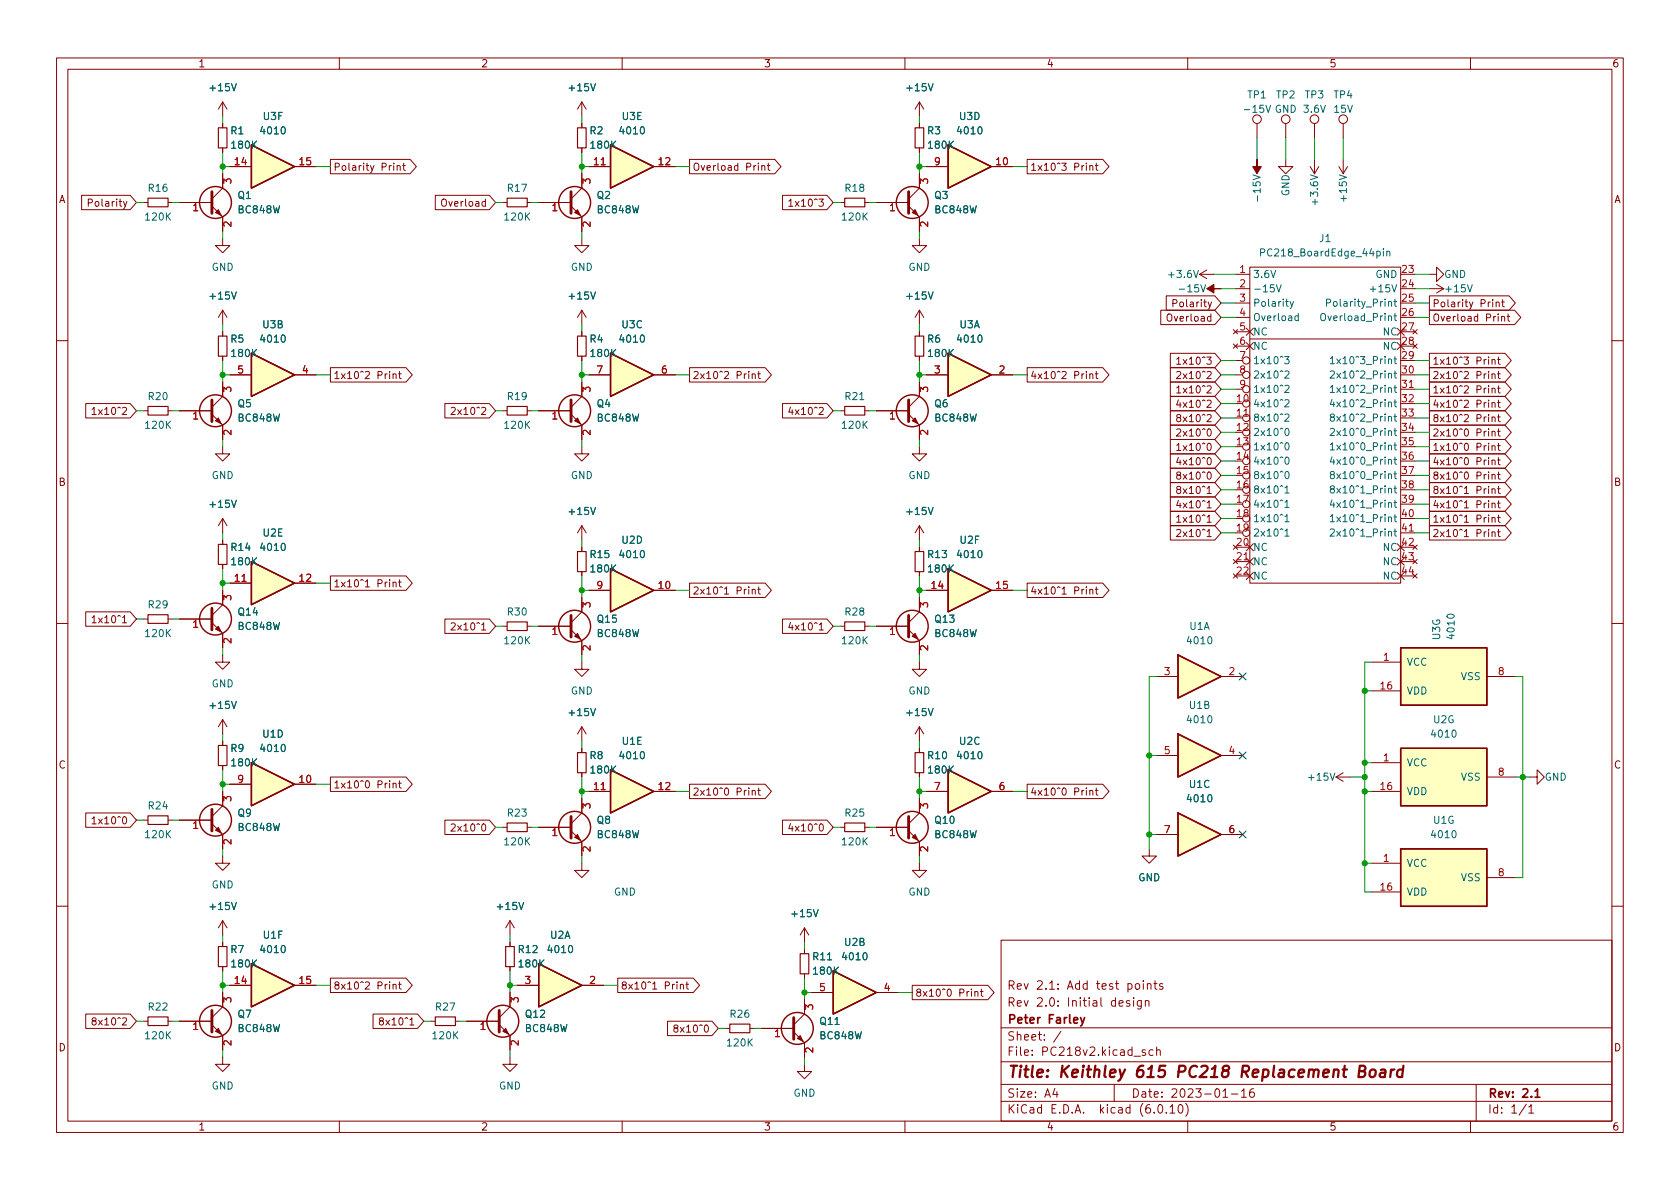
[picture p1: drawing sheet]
<svg xmlns="http://www.w3.org/2000/svg" width="297mm" height="210mm" viewBox="0 0 297 210" stroke-linecap="round" stroke-linejoin="round" font-family="sans-serif">
<g fill="none" stroke="#840000" stroke-width=".18">
<path d="M10 10.2h277v190.1h-277zM12 12.2h273v186.1h-273zM39.4 18v2.6M39.4 18l-.8 1.3M39.4 18l.7 1.3M60 10.2v2M102.9 18v2.6M102.9 18l-.8 1.3M102.9 18l.7 1.3M110 10.2v2M160 10.2v2M162.6 18v2.6"/>
<path d="M162.6 18l-.8 1.3M162.6 18l.7 1.3M210 10.2v2M260 10.2v2M14.4 34.5h8.6l1.1 1.3-1.1 1.3h-8.6zM15.6 35.9l.6-.1 .1-.2v-.3l-.7-.1v1.3M25.4 35.8h.8M29.7 35.8h.8M31.7 35.8h5.8M37.5 36.4l1.9 1.9v2.6M39.4 21.8v.8M39.4 26.2v.7"/>
<path d="M39.4 30.7v2.6l-1.9 1.9M40.6 29.5h3.8M52.1 29.5h3.8M58.4 28.2h14.1l1.1 1.3-1.1 1.2h-14.1zM69.6 28.9v.1M69.6 29.3v.8M70.2 29.4l.2-.1h.3l.1 .8M70.2 29.3v.8M71.2 29.3h.5M71.4 28.9v1l.3 .2M77 34.5h9.5l1.1 1.3-1.1 1.3h-9.5zM88.9 35.8h.8"/>
<path d="M93.2 35.8h.8M95.2 35.8h5.8M101 36.4l1.9 1.9v2.6M102.9 21.8v.8M102.9 26.2v.7M102.9 30.7v2.6l-1.9 1.9M104.1 29.5h3.8M115.6 29.5h3.8M121.9 28.2h15.1l1.1 1.3-1.1 1.2h-15.1zM134.7 29.4l.2-.1h.3v.8M134.7 29.3v.8M135.7 29.3h.4"/>
<path d="M135.8 28.9v1l.3 .2M138.3 34.5h7.9l1.1 1.3-1.1 1.3h-7.9zM139.5 35.6l.3-.4v1.3M139.5 36.5h.7M148.6 35.8h.8M152.9 35.8h.8M154.9 35.8h5.8M160.7 36.4l1.9 1.9v2.6M162.6 21.8v.8M162.6 26.2v.7M162.6 30.7v2.6l-1.9 1.9M163.8 29.5h3.8"/>
<path d="M175.3 29.5h3.8M181.6 28.2h13.4l1.1 1.3-1.1 1.2h-13.4zM192.7 29.4l.2-.1h.3v.8M192.7 29.3v.8M193.7 29.3h.4M193.8 28.9v1l.3 .2M222.2 21.8v2.6M227.3 28.2v1.3h1.3l-1.3 1.2-1.2-1.2h1.2M227.3 21.8v2.6M231.6 29.5l.8 1.2M232.4 21.8v2.6M232.4 28.2v2.5"/>
<path d="M233.2 29.5l-.8 1.2M236.7 29.5l.8 1.2M237.5 21.8v2.6M237.5 28.2v2.5M238.3 29.5l-.8 1.2M39.4 42.2v1.2h1.2l-1.2 1.3-1.3-1.3h1.3M39.4 54.9v2.5M39.4 58.7v.7M39.4 54.9l-.8 1.2M39.4 54.9l.7 1.2M102.9 42.2v1.2h1.2l-1.2 1.3-1.3-1.3h1.3M102.9 54.9v2.5"/>
<path d="M102.9 58.7v.7M102.9 54.9l-.8 1.2M102.9 54.9l.7 1.2M162.6 42.2v1.2h1.2l-1.2 1.3-1.3-1.3h1.3M162.6 54.9v2.5M162.6 58.7v.7M162.6 54.9l-.8 1.2M162.6 54.9l.7 1.2M205.2 54.9h9.6l1.1 1.2-1.1 1.3h-9.6zM206.2 52.3h8.6l1.1 1.3-1.1 1.3h-8.6zM207.4 53.6h.6l.1-.2-.1-.3-.6-.1v1.3M212.1 48.5l1.3 .8"/>
<path d="M212.1 48.5h2.5M213.4 47.7l-1.3 .8M218.1 58.3l.7 .7M218.4 48.5h2.6M218.4 51h2.6M218.4 53.6h2.6M218.4 56.1h2.6M218.4 58.7h2.6M218.8 58.3l-.7 .7M220.3 58l1.3 1.3M221 47.2h26.6v55.9h-26.6zM221 59.9h26.6"/>
<path d="M221.6 58l-1.3 1.3M247 58l1.3 1.3M248.3 58l-1.3 1.3M249.8 58.3l.8 .7M250.6 58.3l-.8 .7M252.7 48.5h1.3v-1.3l1.3 1.3-1.3 1.3v-1.3M252.7 52.3h14.1l1.1 1.3-1.1 1.3h-14.1zM252.7 54.9h15.1l1.1 1.2-1.1 1.3h-15.1zM252.7 51h2.6M254 50.3l1.3 .7M255.3 51l-1.3 .8M263.9 53v.1"/>
<path d="M263.9 53.4v.9M264.5 53.5l.2-.1 .3 .1 .1 .8M264.5 53.4v.9M265.5 56.1l.2-.2 .3 .1v.8M265.5 53.4h.5M265.5 55.9v.9M265.7 53v1.1l.3 .2M266.5 55.9h.4M266.6 55.5v1.1l.3 .2M10 60.2h2M15.2 71.4h7.8l1.1 1.2-1.1 1.3h-7.8zM16.3 72.4l.3-.4v1.3"/>
<path d="M16.3 73.3h.7M25.4 72.6h.8M29.7 72.6h.8M31.7 72.6h5.8M37.5 73.3l1.9 1.9v2.5M39.4 79v1.3h1.2l-1.2 1.2-1.3-1.2h1.3M39.4 63v.7M39.4 67.6v2.5l-1.9 1.9M40.6 66.3h3.8M52.1 66.3h3.8M58.4 65h13.4l1.1 1.3-1.1 1.3h-13.4zM69.5 66.2l.2-.1 .3 .1v.8"/>
<path d="M69.5 66.1v.9M70.5 66.1h.4M70.6 65.7v1.1l.3 .2M78.7 71.4h7.8l1.1 1.2-1.1 1.3h-7.8zM88.9 72.6h.8M93.2 72.6h.8M95.2 72.6h5.8M101 73.3l1.9 1.9v2.5M102.9 79v1.3h1.2l-1.2 1.2-1.3-1.2h1.3M102.9 67.6v2.5l-1.9 1.9M102.9 63v.7M104.1 66.3h3.8"/>
<path d="M115.6 66.3h3.8M121.9 65h13.4l1.1 1.3-1.1 1.3h-13.4zM133 66.2l.2-.1 .3 .1v.8M133 66.1v.9M134 66.1h.4M134.1 65.7v1.1l.3 .2M138.3 71.4h7.9l1.1 1.2-1.1 1.3h-7.9zM148.6 72.6h.8M152.9 72.6h.8M154.9 72.6h5.8M160.7 73.3l1.9 1.9v2.5M162.6 79v1.3h1.2l-1.2 1.2-1.3-1.2h1.3"/>
<path d="M162.6 63v.7M162.6 67.6v2.5l-1.9 1.9M163.8 66.3h3.8M175.3 66.3h3.8M181.6 65h13.4l1.1 1.3-1.1 1.3h-13.4zM192.7 66.2l.2-.1 .3 .1v.8M192.7 66.1v.9M193.7 66.1h.4M193.8 65.7v1.1l.3 .2M206.9 67.6h7.9l1.1 1.2-1.1 1.3h-7.9zM206.9 62.5h7.9l1.1 1.2-1.1 1.3h-7.9zM206.9 70.1h7.9l1.1 1.3-1.1 1.2h-7.9z"/>
<path d="M206.9 65h7.9l1.1 1.3-1.1 1.3h-7.9zM206.9 75.2h7.9l1.1 1.2-1.1 1.3h-7.9zM206.9 72.6h7.9l1.1 1.3-1.1 1.3h-7.9zM206.9 77.7h7.9l1.1 1.3-1.1 1.3h-7.9zM208 68.6l.4-.4v1.3M208 63.5l.4-.4v1.3M208 78.7l.4-.3v1.3M208 69.5h.8M208 64.4h.8M208 79.7h.8M218.1 60.8l.7 .8M218.4 66.3h1.3"/>
<path d="M218.4 68.8h1.3M218.4 61.2h2.6M218.4 63.7h1.3M218.8 60.8l-.7 .8M220.3 60.6l1.3 1.2M221.6 60.6l-1.3 1.2M247 60.6l1.3 1.2M247.6 68.8h2.6M248.3 60.6l-1.3 1.2M249.8 60.8l.8 .8M250.6 60.8l-.8 .8M252.7 62.5h13.4l1.1 1.2-1.1 1.3h-13.4z"/>
<path d="M252.7 65h13.4l1.1 1.3-1.1 1.3h-13.4zM252.7 67.6h13.4l1.1 1.2-1.1 1.3h-13.4zM252.7 72.6h13.4l1.1 1.3-1.1 1.3h-13.4zM252.7 75.2h13.4l1.1 1.2-1.1 1.3h-13.4zM252.7 77.7h13.4l1.1 1.3-1.1 1.3h-13.4zM252.7 70.1h13.4l1.1 1.3-1.1 1.2h-13.4zM263.8 63.7l.2-.1h.3l.1 .8M263.8 66.2l.2-.1 .3 .1 .1 .8M263.8 68.8l.2-.2 .3 .1 .1 .8M263.8 73.8l.2-.1 .3 .1 .1 .8M263.8 76.4l.2-.1h.3l.1 .8M263.8 78.9l.2-.1 .3 .1 .1 .8"/>
<path d="M263.8 71.3l.2-.1h.3l.1 .8M263.8 63.6v.8M263.8 66.1v.9M263.8 68.6v.9M263.8 71.2v.8M263.8 73.7v.9M263.8 76.3v.8M263.8 78.8v.9M264.8 66.1h.5M264.8 63.6h.5M264.8 68.6h.5M264.8 73.7h.5"/>
<path d="M264.8 76.3h.5M264.8 78.8h.5M264.8 71.2h.5M265 63.1v1.1l.3 .2M265 65.7v1.1l.3 .2M265 68.2v1.1l.3 .2M265 73.3v1.1l.3 .2M265 75.8v1.1l.3 .2M265 78.4v1.1l.3 .2M265 70.8v1.1l.3 .1M285 60.2h2M39.4 91.7v2.5"/>
<path d="M39.4 95.5v.8M39.4 99.8v.8M39.4 91.7l-.8 1.3M39.4 91.7l.7 1.3M102.9 93v2.5M102.9 96.8v.7M102.9 93l-.8 1.2M102.9 93l.7 1.2M162.6 93v2.5M162.6 96.8v.7M162.6 93l-.8 1.2M162.6 93l.7 1.2"/>
<path d="M206.9 85.3h7.9l1.1 1.3-1.1 1.3h-7.9zM206.9 93h7.9l1.1 1.2-1.1 1.3h-7.9zM206.9 87.9h7.9l1.1 1.2-1.1 1.3h-7.9zM206.9 82.8h7.9l1.1 1.3-1.1 1.2h-7.9zM206.9 90.4h7.9l1.1 1.3-1.1 1.3h-7.9zM206.9 80.3h7.9l1.1 1.2-1.1 1.3h-7.9zM208 91.4l.4-.3v1.3M208 92.4h.8M218.1 96.4l.7 .7M218.1 98.9l.7 .8M218.4 99.3h2.6M218.8 98.9l-.7 .8"/>
<path d="M218.8 96.4l-.7 .7M220.3 96.1l1.3 1.3M220.3 98.7l1.3 1.2M221.6 96.1l-1.3 1.3M221.6 98.7l-1.3 1.2M247 96.1l1.3 1.3M247 98.7l1.3 1.2M247.6 94.2h2.6M248.3 96.1l-1.3 1.3M248.3 98.7l-1.3 1.2M249.8 98.9l.8 .8M249.8 96.4l.8 .7"/>
<path d="M250.6 96.4l-.8 .7M250.6 98.9l-.8 .8M252.7 80.3h13.4l1.1 1.2-1.1 1.3h-13.4zM252.7 87.9h13.4l1.1 1.2-1.1 1.3h-13.4zM252.7 85.3h13.4l1.1 1.3-1.1 1.3h-13.4zM252.7 82.8h13.4l1.1 1.3-1.1 1.2h-13.4zM252.7 93h13.4l1.1 1.2-1.1 1.3h-13.4zM252.7 90.4h13.4l1.1 1.3-1.1 1.3h-13.4zM263.8 81.5l.2-.2 .3 .1 .1 .8M263.8 89.1l.2-.1h.3l.1 .8M263.8 86.5l.2-.1 .3 .1 .1 .8M263.8 84l.2-.1h.3l.1 .8"/>
<path d="M263.8 94.2l.2-.2 .3 .1 .1 .8M263.8 91.6l.2-.1 .3 .1 .1 .8M263.8 81.3v.9M263.8 83.9v.8M263.8 86.4v.9M263.8 89v.8M263.8 91.5v.9M263.8 94v.9M264.8 81.3h.5M264.8 89h.5M264.8 86.4h.5M264.8 83.9h.5"/>
<path d="M264.8 94h.5M264.8 91.5h.5M265 80.9v1.1l.3 .2M265 88.5v1.1l.3 .2M265 86v1.1l.3 .2M265 83.5v1.1l.3 .1M265 93.6v1.1l.3 .2M265 91.1v1.1l.3 .2M10 110.2h2M15.2 108.2h7.8l1.1 1.3-1.1 1.2h-7.8zM16.3 109.2l.3-.3v1.2M16.3 110.1h.7"/>
<path d="M25.4 109.5h.8M29.7 109.5h.8M31.7 109.5h5.8M37.5 110.1l1.9 1.9v2.5M39.4 115.8v1.3h1.2l-1.2 1.3-1.3-1.3h1.3M39.4 104.4v2.5l-1.9 1.9M40.6 103.1h3.8M52.1 103.1h3.8M58.4 101.8h13.4l1.1 1.3-1.1 1.3h-13.4zM69.5 103.1l.2-.2 .3 .1v.8M69.5 102.9v.9M70.5 102.9h.4"/>
<path d="M70.6 102.5v1.1l.3 .2M78.7 109.5h7.8l1.1 1.2-1.1 1.3h-7.8zM88.9 110.7h.8M93.2 110.7h.8M95.2 110.7h5.8M101 111.4l1.9 1.9v2.5M102.9 117.1v1.3h1.2l-1.2 1.2-1.3-1.2h1.3M102.9 101.1v.7M102.9 105.7v2.5l-1.9 1.9M104.1 104.4h3.8M115.6 104.4h3.8M121.9 103.1h13.4l1.1 1.3-1.1 1.3h-13.4z"/>
<path d="M133 104.3l.2-.1 .3 .1v.8M133 104.2v.9M134 104.2h.4M134.1 103.8v1.1l.3 .2M138.3 109.5h7.9l1.1 1.2-1.1 1.3h-7.9zM148.6 110.7h.8M152.9 110.7h.8M154.9 110.7h5.8M160.7 111.4l1.9 1.9v2.5M162.6 117.1v1.3h1.2l-1.2 1.2-1.3-1.2h1.3M162.6 101.1v.7M162.6 105.7v2.5l-1.9 1.9"/>
<path d="M163.8 104.4h3.8M175.3 104.4h3.8M181.6 103.1h13.4l1.1 1.3-1.1 1.3h-13.4zM192.7 104.3l.2-.1 .3 .1v.8M192.7 104.2v.9M193.7 104.2h.4M193.8 103.8v1.1l.3 .2M204.5 119.6h3.8M215.9 119.6h3.8M218.1 101.5l.7 .7M218.8 101.5l-.7 .7M220.3 101.2l1.3 1.3"/>
<path d="M221.6 101.2l-1.3 1.3M242.6 117.1h5M247 101.2l1.3 1.3M248.3 101.2l-1.3 1.3M249.8 101.5l.8 .7M250.6 101.5l-.8 .7M262.9 119.6h5.1M285 110.2h2M39.4 127.2v2.6M39.4 131.1v.7M39.4 135.4v.7M39.4 139.9v2.6l-1.9 1.9"/>
<path d="M39.4 127.2l-.8 1.3M39.4 127.2l.7 1.3M40.6 138.7h3.8M52.1 138.7h3.8M58.4 137.4h13.4l1.1 1.3-1.1 1.2h-13.4zM69.5 138.6l.2-.1 .3 .1v.7M69.5 138.5v.8M70.5 138.5h.4M70.6 138.1v1.1l.3 .1M102.9 128.5v2.6M102.9 132.3v.8M102.9 136.6v.8"/>
<path d="M102.9 128.5l-.8 1.3M102.9 128.5l.7 1.3M104.1 139.9h3.8M115.6 139.9h3.8M121.9 138.7h13.4l1.1 1.2-1.1 1.3h-13.4zM133 139.9l.2-.1h.3v.8M133 139.8v.8M134 139.8h.4M134.1 139.3v1.1l.3 .2M162.6 128.5v2.6M162.6 132.3v.8M162.6 136.6v.8"/>
<path d="M162.6 128.5l-.8 1.3M162.6 128.5l.7 1.3M163.8 139.9h3.8M175.3 139.9h3.8M181.6 138.7h13.4l1.1 1.2-1.1 1.3h-13.4zM192.7 139.9l.2-.1h.3v.8M192.7 139.8v.8M193.7 139.8h.4M193.8 139.3v1.1l.3 .2M204.5 133.6h3.8M215.9 133.6h3.8M236.2 137.4l1.3 .8"/>
<path d="M236.2 137.4h2.6M237.5 136.6l-1.3 .8M242.6 139.9h5M242.6 122.2h5M242.6 134.9h5M262.9 137.4h5.1M270.5 137.4h1.3v-1.3l1.2 1.3-1.2 1.3v-1.3M15.2 143.8h7.8l1.1 1.2-1.1 1.3h-7.8zM16.3 144.8l.3-.4v1.3M16.3 145.7h.7M25.4 145h.8M29.7 145h.8"/>
<path d="M31.7 145h5.8M37.5 145.7l1.9 1.9v2.5M39.4 151.4v1.2h1.2l-1.2 1.3-1.3-1.3h1.3M78.7 145h7.8l1.1 1.3-1.1 1.3h-7.8zM88.9 146.3h.8M93.2 146.3h.8M95.2 146.3h5.8M101 146.9l1.9 1.9v2.6M102.9 152.6v1.3h1.2l-1.2 1.3-1.3-1.3h1.3M102.9 141.2v2.6l-1.9 1.9M138.3 145h7.9l1.1 1.3-1.1 1.3h-7.9zM148.6 146.3h.8"/>
<path d="M152.9 146.3h.8M154.9 146.3h5.8M160.7 146.9l1.9 1.9v2.6M162.6 152.6v1.3h1.2l-1.2 1.3-1.3-1.3h1.3M162.6 141.2v2.6l-1.9 1.9M203.2 150.1v1.3h1.3l-1.3 1.2-1.3-1.2h1.3M204.5 147.6h3.8M215.9 147.6h3.8M242.6 152.6h5M242.6 157.7h5M262.9 155.2h5.1M10 160.2h2"/>
<path d="M15.2 179.3h7.8l1.1 1.3-1.1 1.3h-7.8zM39.4 162.8v2.5M39.4 166.6v.8M39.4 170.9v.8M39.4 175.5v2.5l-1.9 2M39.4 162.8l-.8 1.3M39.4 162.8l.7 1.3M40.6 174.2h3.8M52.1 174.2h3.8M58.4 173h13.4l1.1 1.2-1.1 1.3h-13.4zM66 179.3h7.8l1.1 1.3-1.1 1.3h-7.8zM69.5 174.2l.2-.1h.3v.8"/>
<path d="M69.5 174.1v.8M70.5 174.1h.4M70.6 173.6v1.1l.3 .2M90.2 175.5v2.5l-1.9 2M90.2 162.8v2.5M90.2 166.6v.8M90.2 170.9v.8M90.2 162.8l-.8 1.3M90.2 162.8l.7 1.3M91.4 174.2h3.8M102.9 174.2h3.8M109.2 173h13.4l1.1 1.2-1.1 1.3h-13.4z"/>
<path d="M120.3 174.2l.2-.1h.3v.8M120.3 174.1v.8M121.3 174.1h.4M121.4 173.6v1.1l.3 .2M142.2 164.1v2.5M142.2 167.9v.8M142.2 172.2v.8M142.2 176.8v2.5l-1.9 1.9M142.2 164.1l-.7 1.2M142.2 164.1l.8 1.2M143.5 175.5h3.8M154.9 175.5h3.8"/>
<path d="M161.3 174.2h13.4l1.1 1.3-1.1 1.3h-13.4zM172.4 175.4l.1-.1 .3 .1 .1 .8M172.4 175.3v.9M173.3 175.3h.5M173.5 174.9v1.1l.3 .2M177 166.3h108v32h-108zM197.9 177.4l.7-.1-.1-.3-.4-.1-.2 .2v.8h.6M199.7 177l-.3-.1-.3 .2 .1 .3 .5 .1v.4h-.6M200.4 176.4v.2M200.4 176.9v1M200.9 174l.3-.1 .3 .3v.4l-.3 .3h-.3l-.2-.3v-.4zM201.8 176.9v1.2l-.3 .3h-.4"/>
<path d="M201.8 177l-.4-.1-.3 .3v.4l.1 .3h.6M202.1 173.4v.2M202.1 173.9v1M202.5 177.1l.2-.2 .4 .1v.9M202.5 176.9v1M202.9 174.1l.2-.2 .3 .1 .1 .9M202.9 173.9v1M204 173.9h.6M204.2 173.4v1.3l.4 .2M205.6 174l-.4-.1-.2 .2 .1 .3 .5 .1v.4h-.6M285 160.2h2M25.4 180.6h.8"/>
<path d="M29.7 180.6h.8M31.7 180.6h5.8M37.5 181.2l1.9 1.9v2.6M39.4 186.9v1.3h1.2l-1.2 1.3-1.3-1.3h1.3M60 198.3v2M76.2 180.6h.8M80.5 180.6h.8M82.5 180.6h5.8M88.3 181.2l1.9 1.9v2.6M90.2 186.9v1.3h1.2l-1.2 1.3-1.3-1.3h1.3M110 198.3v2M118 180.6h7.9l1.1 1.3-1.1 1.2h-7.9z"/>
<path d="M128.3 181.9h.7M132.6 181.9h.7M134.6 181.9h5.7M140.3 182.5l1.9 1.9v2.5M142.2 188.2v1.3h1.3l-1.3 1.2-1.2-1.2h1.2M160 198.3v2M177 194.8h108M177 191.8h108M177 187.8h108M177 181.8h108M186.5 192.5l-.4 1h1M186.9 193v1"/>
<path d="M187.6 182.4l-1.3 1.9M197 191.8v3M200.5 186.8h1.1M202.5 185.7l-.4-.1-.2 .2 .1 .3 .5 .1v.4h-.6M203.9 185.7l-.5-.1-.3 .3v.4l.2 .3h.6M204.5 185.8l.2-.2 .4 .1v.9M204.5 185.1v1.5M204.9 195.4l.2-.1a.81 .81 0 0 1 .6 .7 .81 .81 0 0 1-.3 .8h-.2a.81 .81 0 0 1-.6-.6 .81 .81 0 0 1 .3-.8zM206.2 196.7v.1M206.9 195.8l.4-.5v1.5M206.9 196.8h.8M208.5 195.4l.1-.1a.81 .81 0 0 1 .6 .7 .81 .81 0 0 1-.3 .8h-.1a.81 .81 0 0 1-.6-.6 .81 .81 0 0 1 .3-.8z"/>
<path d="M209.6 195.1a1.72 1.72 0 0 1 0 2.3M210 198.3v2M216.2 194h.9M217.7 193.5h1.2M219.5 193l.4-.5v1.5M219.5 194h.9M221.6 192.5a.59 .59 0 0 0-.7 .7v.5l.2 .3h.4l.2-.1 .1-.5-.2-.2-.4-.1-.3 .3M260 198.3v2M261 191.8v6.5M269.9 195.3l-1.3 1.9M270.3 195.8l.4-.5v1.5M270.3 196.8h.9"/>
<circle cx="222.2" cy="21.1" r=".76"/>
<circle cx="227.3" cy="21.1" r=".76"/>
<circle cx="232.4" cy="21.1" r=".76"/>
<circle cx="237.5" cy="21.1" r=".76"/>
<circle cx="220.3" cy="76.4" r=".63"/>
<circle cx="220.3" cy="63.7" r=".63"/>
<circle cx="220.3" cy="66.3" r=".63"/>
<circle cx="220.3" cy="68.8" r=".63"/>
<circle cx="220.3" cy="79" r=".63"/>
<circle cx="220.3" cy="71.4" r=".63"/>
<circle cx="220.3" cy="73.9" r=".63"/>
<circle cx="220.3" cy="89.1" r=".63"/>
<circle cx="220.3" cy="86.6" r=".63"/>
<circle cx="220.3" cy="84.1" r=".63"/>
<circle cx="220.3" cy="91.7" r=".63"/>
<circle cx="220.3" cy="81.5" r=".63"/>
<circle cx="220.3" cy="94.2" r=".63"/>
</g>
<path d="M191.1 179.9l.3 1M191.8 179.9l-.5 1.4-.2 .1M271.4 193l.4-.5v1.5M271.4 194h.9" fill="none" stroke="#840000" stroke-width=".3"/>
<path d="M240.3 189.4l.9-.1a.46 .46 0 0 0 .2-.4 .46 .46 0 0 0-.3-.4h-.7l-.2 2h.7a.53 .53 0 0 0 .5-.5 .53 .53 0 0 0-.4-.6M242.3 189.3a.52 .52 0 0 1 .5-.2 .52 .52 0 0 1 .5 .4l-.1 .6a.55 .55 0 0 1-.5 .4 .55 .55 0 0 1-.6-.4zM244.1 189.2l.2-.1 .6 .1-.1 1.3M245 189.6l-.7 .1a.4 .4 0 0 0-.4 .3 .4 .4 0 0 0 .3 .5l.7-.1M246 189.1l-.2 1.4M246.5 189.1l-.4 .1-.2 .3M248 189.2a.66 .66 0 0 0-.9 .3l-.1 .6 .1 .3 .2 .1 .6-.1M248.1 188.5l-.2 2" fill="none" stroke="#840000" stroke-width=".4"/>
<g fill="none" stroke="#840000" stroke-width=".51">
<path d="M37.5 33.9v3.8M101 33.9v3.8M160.7 33.9v3.8M37.5 70.7v3.8M101 70.7v3.8M160.7 70.7v3.8M37.5 107.6v3.8M101 108.8v3.8M160.7 108.8v3.8M37.5 143.1v3.8M101 144.4v3.8M160.7 144.4v3.8"/>
<path d="M37.5 178.7v3.8M88.3 178.7v3.8M140.3 180v3.8"/>
</g>
<g fill="#840000" stroke="#840000" stroke-width=".18">
<path d="M101.6 74.4l.5-.5 .5 1z"/>
<path d="M101.6 37.6l.5-.5 .5 1z"/>
<path d="M161.8 147.6l.5 1-1-.5z"/>
<path d="M38.1 111.2l.5-.5 .5 1.1z"/>
<path d="M88.9 182.4l.5-.5 .5 1z"/>
<path d="M101.6 148.1l.5-.5 .5 1z"/>
<path d="M38.1 182.4l.5-.5 .5 1z"/>
<path d="M101.6 112.5l.5-.5 .5 1z"/>
<path d="M161.8 73.9l.5 1-1-.5z"/>
<path d="M213.4 51l1.2-.7v.7h1.3h-1.3v.8z"/>
<path d="M161.3 112.5l.5-.5 .5 1z"/>
<path d="M38.1 146.8l.5-.5 .5 1z"/>
<path d="M161.8 37.1l.5 1-1-.5z"/>
<path d="M222.2 28.2v1.3h.8l-.8 1.2-.7-1.2h.7z"/>
<path d="M141 183.6l.5-.5 .5 1z"/>
<path d="M38.1 74.4l.5-.5 .5 1z"/>
<path d="M38.1 37.6l.5-.5 .5 1z"/>
</g>
<g fill="none" stroke="#840000" stroke-width=".25">
<path d="M44.4 25.6l7.7 3.9-7.7 3.8zM107.9 25.6l7.7 3.9-7.7 3.8zM167.6 25.6l7.7 3.9-7.7 3.8zM44.4 62.5l7.7 3.8-7.7 3.8zM107.9 62.5l7.7 3.8-7.7 3.8zM167.6 62.5l7.7 3.8-7.7 3.8zM44.4 99.3l7.7 3.8-7.7 3.8zM107.9 100.6l7.7 3.8-7.7 3.8zM167.6 100.6l7.7 3.8-7.7 3.8zM208.3 115.8l7.6 3.8-7.6 3.8zM247.6 114.5h15.3v10.2h-15.3zM44.4 134.9l7.7 3.8-7.7 3.8z"/>
<path d="M107.9 136.1l7.7 3.8-7.7 3.9zM167.6 136.1l7.7 3.8-7.7 3.9zM208.3 129.8l7.6 3.8-7.6 3.8zM247.6 132.3h15.3v10.2h-15.3zM208.3 143.8l7.6 3.8-7.6 3.8zM247.6 150.1h15.3v10.2h-15.3zM44.4 170.4l7.7 3.8-7.7 3.8zM95.2 170.4l7.7 3.8-7.7 3.8zM147.3 171.7l7.6 3.8-7.6 3.8z"/>
<circle cx="38.1" cy="35.8" r="2.82"/>
<circle cx="101.6" cy="35.8" r="2.82"/>
<circle cx="161.3" cy="35.8" r="2.82"/>
<circle cx="38.1" cy="72.6" r="2.82"/>
<circle cx="101.6" cy="72.6" r="2.82"/>
<circle cx="161.3" cy="72.6" r="2.82"/>
<circle cx="38.1" cy="109.5" r="2.82"/>
<circle cx="101.6" cy="110.7" r="2.82"/>
<circle cx="161.3" cy="110.7" r="2.82"/>
<circle cx="38.1" cy="145" r="2.82"/>
<circle cx="101.6" cy="146.3" r="2.82"/>
<circle cx="161.3" cy="146.3" r="2.82"/>
<circle cx="38.1" cy="180.6" r="2.82"/>
<circle cx="88.9" cy="180.6" r="2.82"/>
<circle cx="141" cy="181.9" r="2.82"/>
</g>
<g fill="none" stroke="#840000" stroke-width=".2">
<path d="M26.2 35h3.5v1.6h-3.5zM38.6 22.6h1.5v3.6h-1.5zM89.7 35h3.5v1.6h-3.5zM102.1 22.6h1.5v3.6h-1.5zM149.4 35h3.5v1.6h-3.5zM161.8 22.6h1.5v3.6h-1.5zM38.6 59.4h1.5v3.6h-1.5zM102.1 59.4h1.5v3.6h-1.5zM161.8 59.4h1.5v3.6h-1.5zM26.2 71.9h3.5v1.5h-3.5zM89.7 71.9h3.5v1.5h-3.5zM149.4 71.9h3.5v1.5h-3.5z"/>
<path d="M38.6 96.3h1.5v3.5h-1.5zM102.1 97.5h1.5v3.6h-1.5zM161.8 97.5h1.5v3.6h-1.5zM26.2 108.7h3.5v1.5h-3.5zM89.7 110h3.5v1.5h-3.5zM149.4 110h3.5v1.5h-3.5zM38.6 131.8h1.5v3.6h-1.5zM102.1 133.1h1.5v3.5h-1.5zM161.8 133.1h1.5v3.5h-1.5zM26.2 144.3h3.5v1.5h-3.5zM89.7 145.5h3.5v1.6h-3.5zM149.4 145.5h3.5v1.6h-3.5z"/>
<path d="M26.2 179.8h3.5v1.6h-3.5zM38.6 167.4h1.5v3.5h-1.5zM77 179.8h3.5v1.6h-3.5zM89.4 167.4h1.5v3.5h-1.5zM141.5 168.7h1.5v3.5h-1.5zM129 181.1h3.6v1.5h-3.6z"/>
</g>
<g fill="#ffffc2" stroke="#ffffc2" stroke-width=".18">
<path d="M167.6 136.1l7.7 3.8-7.7 3.9z"/>
<path d="M208.3 143.8l7.6 3.8-7.6 3.8z"/>
<path d="M107.9 62.5l7.7 3.8-7.7 3.8z"/>
<path d="M208.3 115.8l7.6 3.8-7.6 3.8z"/>
<path d="M44.4 170.4l7.7 3.8-7.7 3.8z"/>
<path d="M95.2 170.4l7.7 3.8-7.7 3.8z"/>
<path d="M107.9 25.6l7.7 3.9-7.7 3.8z"/>
<path d="M208.3 129.8l7.6 3.8-7.6 3.8z"/>
<path d="M167.6 62.5l7.7 3.8-7.7 3.8z"/>
<path d="M107.9 136.1l7.7 3.8-7.7 3.9z"/>
<path d="M247.6 150.1h15.3v10.2h-15.3z"/>
<path d="M247.6 114.5h15.3v10.2h-15.3z"/>
<path d="M247.6 132.3h15.3v10.2h-15.3z"/>
<path d="M167.6 100.6l7.7 3.8-7.7 3.8z"/>
<path d="M44.4 134.9l7.7 3.8-7.7 3.8z"/>
<path d="M167.6 25.6l7.7 3.9-7.7 3.8z"/>
<path d="M107.9 100.6l7.7 3.8-7.7 3.8z"/>
<path d="M147.3 171.7l7.6 3.8-7.6 3.8z"/>
<path d="M44.4 25.6l7.7 3.9-7.7 3.8z"/>
<path d="M44.4 62.5l7.7 3.8-7.7 3.8z"/>
<path d="M44.4 99.3l7.7 3.8-7.7 3.8z"/>
</g>
<g fill="none" stroke="#006464" stroke-width=".18">
<path d="M222.9 44.7l.6-.1 .1-.2v-.3l-.7-.1v1.3M225.7 50.4l.4 1.2 .4-1.2M228.1 53.3l.3 .9M228.7 53.3l-.4 1.2-.2 .1M229.5 55.9h-.3l-.3 .2 .2 .5h.4M229.5 55.4v1.3M233.6 55.6l.2-.2a.43 .43 0 0 1 .6 .5v.4a.42 .42 0 0 1-.5 .4 .42 .42 0 0 1-.4-.4zM234.5 53.6l.7-.1 .1-.2-.1-.3-.7-.1v1.3M242.3 51.1h1M244.6 44v.1M245.2 44.5l.2-.1 .3 .1v.8M245.2 44.4v.9"/>
<path d="M246.5 53.3h.4M246.5 55.9h.4M246.6 52.9v1.1l.3 .2M246.6 55.4v1.1l.3 .2M227.1 63.1h.8l-.4 .4 .4 .2v.5l-.2 .1-.6-.1M227.2 70.8l.5-.1 .2 .3-.8 .9h.8M227.2 73.3l.5-.1 .2 .4-.8 .9h.8M227.2 65.7l.5-.1 .2 .4-.8 .9h.8M227.2 68.3l.5-.2 .2 .4-.8 .9h.8M227.3 75.9l.2-.1a.68 .68 0 0 1 .4 .6 .68 .68 0 0 1-.4 .6l-.2-.1-.1-.4zM227.3 78.4l.2-.1a.68 .68 0 0 1 .4 .6 .68 .68 0 0 1-.4 .7l-.2-.2-.1-.3zM235.2 63.4l.4-.3v1.2"/>
<path d="M235.2 65.7l.5-.1 .2 .4-.7 .9h.7M235.2 68.5l.4-.4v1.3M235.2 75.9l.5-.1 .2 .3-.7 .9h.7M235.2 78.7l.4-.4v1.3M235.2 64.3h.7M235.2 69.4h.7M235.2 79.6h.7M235.5 73.8l-.3-.3 .1-.2 .2-.1 .3 .1 .1 .2v.1l-.6 .2-.1 .2v.2l.3 .3 .3-.1 .1-.2v-.3l-.2-.1M235.5 70.6l-.3 .9h.8M227.2 86.3l.4-.4v1.3M227.2 88.8l.4-.3v1.2M227.2 91.4l.4-.4v1.3"/>
<path d="M227.2 93.9l.4-.4v1.3M227.2 87.2h.7M227.2 89.7h.7M227.2 92.3h.7M227.2 94.8h.7M227.3 81l.2-.2a.68 .68 0 0 1 .4 .7 .68 .68 0 0 1-.4 .6l-.2-.1-.1-.4zM227.3 83.5l.2-.1a.68 .68 0 0 1 .4 .6 .68 .68 0 0 1-.4 .6l-.2-.1-.1-.3zM235.2 91.4l.4-.4v1.3M235.2 93.7l.5-.2 .2 .4-.7 .9h.7M235.2 92.3h.7M235.5 83.9l-.3-.2 .1-.2 .2-.1h.3l.1 .2v.2l-.6 .2-.1 .2v.2l.3 .2h.3l.1-.2v-.4l-.2-.1M235.5 86.5l-.3-.3 .1-.2 .2-.1 .3 .1 .1 .2v.1l-.6 .2-.1 .2v.2l.3 .3 .3-.1 .1-.2v-.3l-.2-.1"/>
<path d="M235.5 80.8l-.3 .9h.8M235.5 88.4l-.3 .9h.8"/>
</g>
<g fill="none" stroke="#009600" stroke-width=".18">
<path d="M24.1 35.8h1.3M30.5 35.8h1.2M39.4 29.5h1.2M39.4 20.6v1.2M39.4 26.9v3.8M55.9 29.5h2.5M87.6 35.8h1.3M94 35.8h1.2M102.9 29.5h1.2M102.9 20.6v1.2M102.9 26.9v3.8M119.4 29.5h2.5"/>
<path d="M147.3 35.8h1.3M153.7 35.8h1.2M162.6 20.6v1.2M162.6 26.9v3.8M162.6 29.5h1.2M179.1 29.5h2.5M222.2 24.4v3.8M227.3 24.4v3.8M232.4 24.4v3.8M237.5 24.4v3.8M39.4 40.9v1.3M39.4 57.4v1.3"/>
<path d="M102.9 40.9v1.3M102.9 57.4v1.3M162.6 40.9v1.3M162.6 57.4v1.3M214.6 48.5h3.8M215.9 56.1h2.5M215.9 53.6h2.5M215.9 51h2.5M250.2 48.5h2.5M250.2 56.1h2.5M250.2 53.6h2.5M250.2 51h2.5"/>
<path d="M24.1 72.6h1.3M30.5 72.6h1.2M39.4 66.3h1.2M39.4 63.7v3.9M39.4 77.7v1.3M55.9 66.3h2.5M87.6 72.6h1.3M94 72.6h1.2M102.9 66.3h1.2M102.9 63.7v3.9M102.9 77.7v1.3M119.4 66.3h2.5"/>
<path d="M147.3 72.6h1.3M153.7 72.6h1.2M162.6 63.7v3.9M162.6 77.7v1.3M162.6 66.3h1.2M179.1 66.3h2.5M215.9 66.3h2.5M215.9 63.7h2.5M215.9 71.4h2.5M215.9 76.4h2.5M215.9 68.8h2.5M215.9 79h2.5"/>
<path d="M215.9 73.9h2.5M250.2 66.3h2.5M250.2 63.7h2.5M250.2 71.4h2.5M250.2 76.4h2.5M250.2 68.8h2.5M250.2 79h2.5M250.2 73.9h2.5M39.4 94.2v1.3M102.9 95.5v1.3M162.6 95.5v1.3M215.9 86.6h2.5"/>
<path d="M215.9 89.1h2.5M215.9 84.1h2.5M215.9 91.7h2.5M215.9 94.2h2.5M215.9 81.5h2.5M250.2 86.6h2.5M250.2 89.1h2.5M250.2 84.1h2.5M250.2 91.7h2.5M250.2 94.2h2.5M250.2 81.5h2.5M24.1 109.5h1.3"/>
<path d="M30.5 109.5h1.2M39.4 100.6v3.8M39.4 114.5v1.3M39.4 103.1h1.2M55.9 103.1h2.5M87.6 110.7h1.3M94 110.7h1.2M102.9 104.4h1.2M102.9 101.8v3.9M102.9 115.8v1.3M119.4 104.4h2.5M147.3 110.7h1.3"/>
<path d="M153.7 110.7h1.2M162.6 101.8v3.9M162.6 115.8v1.3M162.6 104.4h1.2M179.1 104.4h2.5M204.5 119.6h-1.3v30.5M242.6 117.1h-1.3v40.6h1.3M268 119.6h1.2v35.6h-1.2M39.4 129.8v1.3M39.4 136.1v3.8M39.4 138.7h1.2M55.9 138.7h2.5"/>
<path d="M102.9 139.9h1.2M102.9 131.1v1.2M102.9 137.4v3.8M119.4 139.9h2.5M162.6 131.1v1.2M162.6 137.4v3.8M162.6 139.9h1.2M179.1 139.9h2.5M203.2 133.6h1.3M238.8 137.4h2.5M241.3 139.9h1.3M241.3 134.9h1.3"/>
<path d="M241.3 122.2h1.3M268 137.4h2.5M24.1 145h1.3M30.5 145h1.2M39.4 150.1v1.3M87.6 146.3h1.3M94 146.3h1.2M102.9 151.4v1.2M147.3 146.3h1.3M153.7 146.3h1.2M162.6 151.4v1.2M203.2 147.6h1.3"/>
<path d="M241.3 152.6h1.3M39.4 174.2h1.2M39.4 165.3v1.3M39.4 171.7v3.8M55.9 174.2h2.5M90.2 165.3v1.3M90.2 171.7v3.8M90.2 174.2h1.2M106.7 174.2h2.5M142.2 175.5h1.3M142.2 166.6v1.3M142.2 173v3.8"/>
<path d="M158.7 175.5h2.6M24.1 180.6h1.3M30.5 180.6h1.2M39.4 185.7v1.2M74.9 180.6h1.3M81.3 180.6h1.2M90.2 185.7v1.2M127 181.9h1.3M133.3 181.9h1.3M142.2 186.9v1.3"/>
</g>
<path d="M219.1 119l1.2 1.2M220.3 119l-1.2 1.2M219.1 133l1.2 1.2M220.3 133l-1.2 1.2M219.1 147l1.2 1.2M220.3 147l-1.2 1.2" fill="none" stroke="#000084" stroke-width=".18"/>
<g fill="#009600" stroke="#009600" stroke-width=".18">
<circle cx="162.6" cy="139.9" r=".46"/>
<circle cx="142.2" cy="175.5" r=".46"/>
<circle cx="39.4" cy="103.1" r=".46"/>
<circle cx="39.4" cy="29.5" r=".46"/>
<circle cx="39.4" cy="66.3" r=".46"/>
<circle cx="39.4" cy="174.2" r=".46"/>
<circle cx="90.2" cy="174.2" r=".46"/>
<circle cx="162.6" cy="29.5" r=".46"/>
<circle cx="102.9" cy="29.5" r=".46"/>
<circle cx="102.9" cy="66.3" r=".46"/>
<circle cx="102.9" cy="104.4" r=".46"/>
<circle cx="39.4" cy="138.7" r=".46"/>
<circle cx="162.6" cy="104.4" r=".46"/>
<circle cx="102.9" cy="139.9" r=".46"/>
<circle cx="162.6" cy="66.3" r=".46"/>
<circle cx="241.3" cy="134.9" r=".46"/>
<circle cx="241.3" cy="137.4" r=".46"/>
<circle cx="241.3" cy="122.2" r=".46"/>
<circle cx="241.3" cy="139.9" r=".46"/>
<circle cx="269.2" cy="137.4" r=".46"/>
<circle cx="203.2" cy="147.6" r=".46"/>
<circle cx="241.3" cy="152.6" r=".46"/>
<circle cx="203.2" cy="133.6" r=".46"/>
</g>
<text font-size="2.8" fill="#840000" x="178" y="190.6">Title: Keithley 615 PC218 Replacement Board</text>
<g font-size="2.1" fill="#840000">
<text x="178" y="178">Rev 2.0: Initial design</text>
<text x="178" y="175">Rev 2.1: Add test points</text>
<text x="178" y="184">Sheet: /</text>
<text x="178" y="181">Peter Farley</text>
<text x="178" y="186.7">File: PC218v2.kicad_sch</text>
<text x="178" y="196.9">KiCad E.D.A. kicad (6.0.10)</text>
<text x="178" y="194.1">Size: A4</text>
<text x="200" y="194.1">Date: 2023-01-16</text>
<text x="263" y="194.1">Rev: 2.1</text>
<text x="263" y="196.9">Id: 1/1</text>
</g>
<g font-size="1.8" fill="#840000">
<text x="35" y="11.9">1</text>
<text x="85" y="11.9">2</text>
<text x="135" y="11.9">3</text>
<text x="185" y="11.9">4</text>
<text x="235" y="11.9">5</text>
<text x="285" y="11.9">6</text>
<text x="10.3" y="35.9">A</text>
<text x="58.9" y="30.2">Polarity Print</text>
<text x="122.4" y="30.2">Overload Print</text>
<text x="182.1" y="30.2">1x10^3 Print</text>
<text x="285.3" y="35.9">A</text>
<text x="16.2" y="36.5">Polarity</text>
<text x="78.5" y="36.5">Overload</text>
<text x="139.9" y="36.5">1x10^3</text>
<text x="206.8" y="56.9">Overload</text>
<text x="208" y="54.3">Polarity</text>
<text x="253.2" y="54.3">Polarity Print</text>
<text x="253.2" y="56.9">Overload Print</text>
<text x="208.5" y="64.5">1x10^3</text>
<text x="253.2" y="64.5">1x10^3 Print</text>
<text x="58.9" y="67">1x10^2 Print</text>
<text x="122.4" y="67">2x10^2 Print</text>
<text x="182.1" y="67">4x10^2 Print</text>
<text x="208.5" y="69.6">1x10^2</text>
<text x="208.5" y="67">2x10^2</text>
<text x="253.2" y="67">2x10^2 Print</text>
<text x="253.2" y="69.6">1x10^2 Print</text>
<text x="16.8" y="73.4">1x10^2</text>
<text x="80.3" y="73.4">2x10^2</text>
<text x="139.9" y="73.4">4x10^2</text>
<text x="208.5" y="72.1">4x10^2</text>
<text x="208.5" y="77.2">2x10^0</text>
<text x="208.5" y="74.6">8x10^2</text>
<text x="253.2" y="74.6">8x10^2 Print</text>
<text x="253.2" y="77.2">2x10^0 Print</text>
<text x="253.2" y="72.1">4x10^2 Print</text>
<text x="208.5" y="79.7">1x10^0</text>
<text x="208.5" y="82.3">4x10^0</text>
<text x="253.2" y="82.3">4x10^0 Print</text>
<text x="253.2" y="79.7">1x10^0 Print</text>
<text x="10.3" y="85.9">B</text>
<text x="208.5" y="87.3">8x10^1</text>
<text x="208.5" y="89.9">4x10^1</text>
<text x="208.5" y="84.8">8x10^0</text>
<text x="253.2" y="89.9">4x10^1 Print</text>
<text x="253.2" y="87.3">8x10^1 Print</text>
<text x="253.2" y="84.8">8x10^0 Print</text>
<text x="285.3" y="85.9">B</text>
<text x="208.5" y="95">2x10^1</text>
<text x="208.5" y="92.4">1x10^1</text>
<text x="253.2" y="95">2x10^1 Print</text>
<text x="253.2" y="92.4">1x10^1 Print</text>
<text x="58.9" y="103.8">1x10^1 Print</text>
<text x="122.4" y="105.1">2x10^1 Print</text>
<text x="182.1" y="105.1">4x10^1 Print</text>
<text x="16.8" y="110.2">1x10^1</text>
<text x="80.3" y="111.5">2x10^1</text>
<text x="139.9" y="111.5">4x10^1</text>
<text x="10.3" y="135.9">C</text>
<text x="285.3" y="135.9">C</text>
<text x="58.9" y="139.4">1x10^0 Print</text>
<text x="122.4" y="140.7">2x10^0 Print</text>
<text x="182.1" y="140.7">4x10^0 Print</text>
<text x="16.8" y="145.8">1x10^0</text>
<text x="80.3" y="147">2x10^0</text>
<text x="139.9" y="147">4x10^0</text>
<text x="58.9" y="175">8x10^2 Print</text>
<text x="109.7" y="175">8x10^1 Print</text>
<text x="161.8" y="176.2">8x10^0 Print</text>
<text x="10.3" y="185.9">D</text>
<text x="16.8" y="181.3">8x10^2</text>
<text x="67.6" y="181.3">8x10^1</text>
<text x="119.6" y="182.6">8x10^0</text>
<text x="285.3" y="185.9">D</text>
<text x="35" y="199.9">1</text>
<text x="85" y="199.9">2</text>
<text x="135" y="199.9">3</text>
<text x="185" y="199.9">4</text>
<text x="235" y="199.9">5</text>
<text x="285" y="199.9">6</text>
</g>
<g font-size="1.8" fill="#006464">
<text x="37.3" y="16.1">+15V</text>
<text x="100.8" y="16.1">+15V</text>
<text x="160.5" y="16.1">+15V</text>
<text x="220.6" y="17.4">TP1</text>
<text x="225.7" y="17.4">TP2</text>
<text x="230.8" y="17.4">TP3</text>
<text x="235.9" y="17.4">TP4</text>
<text x="40.8" y="23.7">R1</text>
<text x="46.3" y="23.7">4010</text>
<text x="46.6" y="21.2">U3F</text>
<text x="104.3" y="23.7">R2</text>
<text x="109.8" y="23.7">4010</text>
<text x="110" y="21.2">U3E</text>
<text x="164" y="23.7">R3</text>
<text x="169.5" y="23.7">4010</text>
<text x="169.7" y="21.2">U3D</text>
<text x="220.4" y="19.9">-15V</text>
<text x="225.4" y="19.9">GND</text>
<text x="230.6" y="19.9">3.6V</text>
<text x="235.9" y="19.9">15V</text>
<text x="41.1" y="26.3">180K</text>
<text x="104.6" y="26.3">180K</text>
<text x="164.2" y="26.3">180K</text>
<text x="26.3" y="33.9">R16</text>
<text x="42.1" y="35.2">Q1</text>
<text x="89.8" y="33.9">R17</text>
<text x="105.6" y="35.2">Q2</text>
<text x="149.5" y="33.9">R18</text>
<text x="165.3" y="35.2">Q3</text>
<text x="222.9" y="35.2" transform="rotate(-90 222.9 35.2)">-15V</text>
<text x="228" y="34.7" transform="rotate(-90 228 34.7)">GND</text>
<text x="233" y="36" transform="rotate(-90 233 36)">+3.6V</text>
<text x="238.1" y="35.4" transform="rotate(-90 238.1 35.4)">+15V</text>
<text x="25.8" y="39">120K</text>
<text x="42.2" y="37.7">BC848W</text>
<text x="89.3" y="39">120K</text>
<text x="105.7" y="37.7">BC848W</text>
<text x="149" y="39">120K</text>
<text x="165.4" y="37.7">BC848W</text>
<text x="37.4" y="47.9">GND</text>
<text x="100.9" y="47.9">GND</text>
<text x="160.6" y="47.9">GND</text>
<text x="223.6" y="45.3">PC218_BoardEdge_44pin</text>
<text x="233.3" y="42.8">J1</text>
<text x="37.3" y="53">+15V</text>
<text x="100.8" y="53">+15V</text>
<text x="160.5" y="53">+15V</text>
<text x="206.8" y="49.1">+3.6V</text>
<text x="208.9" y="51.7">-15V</text>
<text x="221.5" y="49.1">3.6V</text>
<text x="221.5" y="51.7">-15V</text>
<text x="243" y="51.7">+15V</text>
<text x="243.2" y="49.1">GND</text>
<text x="255.3" y="49.1">GND</text>
<text x="255.8" y="51.7">+15V</text>
<text x="46.5" y="58">U3B</text>
<text x="110" y="58">U3C</text>
<text x="169.7" y="58">U3A</text>
<text x="221.5" y="54.2">Polarity</text>
<text x="221.5" y="56.8">Overload</text>
<text x="221.5" y="59.3">NC</text>
<text x="234.5" y="56.8">Overload_Print</text>
<text x="235.6" y="54.2">Polarity_Print</text>
<text x="244.6" y="59.3">NC</text>
<text x="40.8" y="60.6">R5</text>
<text x="41.1" y="63.1">180K</text>
<text x="46.3" y="60.6">4010</text>
<text x="104.3" y="60.6">R4</text>
<text x="104.6" y="63.1">180K</text>
<text x="109.8" y="60.6">4010</text>
<text x="164" y="60.6">R6</text>
<text x="164.2" y="63.1">180K</text>
<text x="169.5" y="60.6">4010</text>
<text x="221.5" y="61.8">NC</text>
<text x="221.5" y="64.4">1x10^3</text>
<text x="236.2" y="64.4">1x10^3_Print</text>
<text x="244.6" y="61.8">NC</text>
<text x="26.3" y="70.7">R20</text>
<text x="89.8" y="70.7">R19</text>
<text x="149.5" y="70.7">R21</text>
<text x="221.5" y="66.9">2x10^2</text>
<text x="221.5" y="69.5">1x10^2</text>
<text x="236.2" y="66.9">2x10^2_Print</text>
<text x="236.2" y="69.5">1x10^2_Print</text>
<text x="25.8" y="75.8">120K</text>
<text x="42.1" y="72">Q5</text>
<text x="42.2" y="74.5">BC848W</text>
<text x="89.3" y="75.8">120K</text>
<text x="105.6" y="72">Q4</text>
<text x="105.7" y="74.5">BC848W</text>
<text x="149" y="75.8">120K</text>
<text x="165.3" y="72">Q6</text>
<text x="165.4" y="74.5">BC848W</text>
<text x="221.5" y="72">4x10^2</text>
<text x="221.5" y="74.5">8x10^2</text>
<text x="221.5" y="77.1">2x10^0</text>
<text x="236.2" y="72">4x10^2_Print</text>
<text x="236.2" y="74.5">8x10^2_Print</text>
<text x="236.2" y="77.1">2x10^0_Print</text>
<text x="221.5" y="79.6">1x10^0</text>
<text x="221.5" y="82.2">4x10^0</text>
<text x="236.2" y="79.6">1x10^0_Print</text>
<text x="236.2" y="82.2">4x10^0_Print</text>
<text x="37.3" y="89.8">+15V</text>
<text x="37.4" y="84.7">GND</text>
<text x="100.9" y="84.7">GND</text>
<text x="160.6" y="84.7">GND</text>
<text x="221.5" y="84.7">8x10^0</text>
<text x="221.5" y="87.2">8x10^1</text>
<text x="221.5" y="89.8">4x10^1</text>
<text x="236.2" y="84.7">8x10^0_Print</text>
<text x="236.2" y="87.2">8x10^1_Print</text>
<text x="236.2" y="89.8">4x10^1_Print</text>
<text x="46.5" y="94.9">U2E</text>
<text x="100.8" y="91.1">+15V</text>
<text x="160.5" y="91.1">+15V</text>
<text x="221.5" y="92.3">1x10^1</text>
<text x="221.5" y="94.9">2x10^1</text>
<text x="236.2" y="92.3">1x10^1_Print</text>
<text x="236.2" y="94.9">2x10^1_Print</text>
<text x="40.9" y="97.4">R14</text>
<text x="41.1" y="99.9">180K</text>
<text x="46.3" y="97.4">4010</text>
<text x="104.4" y="98.7">R15</text>
<text x="104.6" y="101.2">180K</text>
<text x="109.8" y="98.7">4010</text>
<text x="110" y="96.1">U2D</text>
<text x="164.1" y="98.7">R13</text>
<text x="164.2" y="101.2">180K</text>
<text x="169.5" y="98.7">4010</text>
<text x="169.8" y="96.1">U2F</text>
<text x="221.5" y="97.4">NC</text>
<text x="221.5" y="99.9">NC</text>
<text x="244.6" y="97.4">NC</text>
<text x="244.6" y="99.9">NC</text>
<text x="26.3" y="107.6">R29</text>
<text x="221.5" y="102.5">NC</text>
<text x="244.6" y="102.5">NC</text>
<text x="25.8" y="112.6">120K</text>
<text x="42.2" y="108.8">Q14</text>
<text x="42.2" y="111.4">BC848W</text>
<text x="89.3" y="113.9">120K</text>
<text x="89.8" y="108.8">R30</text>
<text x="105.7" y="110.1">Q15</text>
<text x="105.7" y="112.6">BC848W</text>
<text x="149" y="113.9">120K</text>
<text x="149.5" y="108.8">R28</text>
<text x="165.4" y="110.1">Q13</text>
<text x="165.4" y="112.6">BC848W</text>
<text x="210.1" y="113.9">4010</text>
<text x="210.3" y="111.4">U1A</text>
<text x="254.6" y="113.1" transform="rotate(-90 254.6 113.1)">U3G</text>
<text x="257.2" y="112.7" transform="rotate(-90 257.2 112.7)">4010</text>
<text x="248.7" y="117.7">VCC</text>
<text x="37.3" y="125.3">+15V</text>
<text x="37.4" y="121.5">GND</text>
<text x="100.9" y="122.8">GND</text>
<text x="160.6" y="122.8">GND</text>
<text x="210.3" y="125.3">U1B</text>
<text x="248.7" y="122.8">VDD</text>
<text x="258.3" y="120.3">VSS</text>
<text x="46.5" y="130.4">U1D</text>
<text x="100.8" y="126.6">+15V</text>
<text x="110" y="131.7">U1E</text>
<text x="160.5" y="126.6">+15V</text>
<text x="169.7" y="131.7">U2C</text>
<text x="210.1" y="127.9">4010</text>
<text x="253.3" y="130.4">4010</text>
<text x="253.5" y="127.9">U2G</text>
<text x="40.8" y="133">R9</text>
<text x="41.1" y="135.5">180K</text>
<text x="46.3" y="133">4010</text>
<text x="104.3" y="134.2">R8</text>
<text x="104.6" y="136.8">180K</text>
<text x="109.8" y="134.2">4010</text>
<text x="164.1" y="134.2">R10</text>
<text x="164.2" y="136.8">180K</text>
<text x="169.5" y="134.2">4010</text>
<text x="248.7" y="135.5">VCC</text>
<text x="26.3" y="143.1">R24</text>
<text x="210.1" y="141.9">4010</text>
<text x="210.3" y="139.3">U1C</text>
<text x="231.5" y="138">+15V</text>
<text x="248.7" y="140.6">VDD</text>
<text x="258.3" y="138">VSS</text>
<text x="273.1" y="138">GND</text>
<text x="25.8" y="148.2">120K</text>
<text x="42.1" y="144.4">Q9</text>
<text x="42.2" y="146.9">BC848W</text>
<text x="89.3" y="149.5">120K</text>
<text x="89.8" y="144.4">R23</text>
<text x="105.6" y="145.7">Q8</text>
<text x="105.7" y="148.2">BC848W</text>
<text x="149" y="149.5">120K</text>
<text x="149.5" y="144.4">R25</text>
<text x="165.4" y="145.7">Q10</text>
<text x="165.4" y="148.2">BC848W</text>
<text x="253.3" y="148.2">4010</text>
<text x="253.5" y="145.7">U1G</text>
<text x="201.2" y="155.8">GND</text>
<text x="248.7" y="153.3">VCC</text>
<text x="258.3" y="155.8">VSS</text>
<text x="37.3" y="160.9">+15V</text>
<text x="37.4" y="157.1">GND</text>
<text x="88.1" y="160.9">+15V</text>
<text x="108.5" y="158.4">GND</text>
<text x="160.6" y="158.4">GND</text>
<text x="248.7" y="158.4">VDD</text>
<text x="46.6" y="166">U1F</text>
<text x="97.3" y="166">U2A</text>
<text x="140.2" y="162.2">+15V</text>
<text x="149.4" y="167.3">U2B</text>
<text x="40.8" y="168.5">R7</text>
<text x="41.1" y="171.1">180K</text>
<text x="46.3" y="168.5">4010</text>
<text x="91.7" y="168.5">R12</text>
<text x="91.9" y="171.1">180K</text>
<text x="97.1" y="168.5">4010</text>
<text x="143.8" y="169.8">R11</text>
<text x="143.9" y="172.3">180K</text>
<text x="149.2" y="169.8">4010</text>
<text x="26.3" y="178.7">R22</text>
<text x="42.1" y="180">Q7</text>
<text x="77.1" y="178.7">R27</text>
<text x="93" y="180">Q12</text>
<text x="129.2" y="180">R26</text>
<text x="25.8" y="183.8">120K</text>
<text x="42.2" y="182.5">BC848W</text>
<text x="76.6" y="183.8">120K</text>
<text x="93" y="182.5">BC848W</text>
<text x="128.7" y="185">120K</text>
<text x="145.1" y="181.2">Q11</text>
<text x="145.1" y="183.8">BC848W</text>
<text x="37.4" y="192.7">GND</text>
<text x="88.2" y="192.7">GND</text>
<text x="140.3" y="193.9">GND</text>
</g>
<g font-size="1.8" fill="#a90000">
<text x="41.6" y="29.2">14</text>
<text x="53" y="29.2">15</text>
<text x="105.1" y="29.2">11</text>
<text x="116.5" y="29.2">12</text>
<text x="165.2" y="29.2">9</text>
<text x="176.2" y="29.2">10</text>
<text x="40.9" y="32.5" transform="rotate(-90 40.9 32.5)">3</text>
<text x="104.4" y="32.5" transform="rotate(-90 104.4 32.5)">3</text>
<text x="164.1" y="32.5" transform="rotate(-90 164.1 32.5)">3</text>
<text x="34.1" y="37.3">1</text>
<text x="40.9" y="40.1" transform="rotate(-90 40.9 40.1)">2</text>
<text x="97.6" y="37.3">1</text>
<text x="104.4" y="40.1" transform="rotate(-90 104.4 40.1)">2</text>
<text x="157.3" y="37.3">1</text>
<text x="164.1" y="40.1" transform="rotate(-90 164.1 40.1)">2</text>
<text x="219.2" y="48.3">1</text>
<text x="219.2" y="50.8">2</text>
<text x="219.2" y="53.3">3</text>
<text x="247.9" y="48.3">23</text>
<text x="247.9" y="50.8">24</text>
<text x="247.9" y="53.3">25</text>
<text x="219.2" y="55.9">4</text>
<text x="219.2" y="58.4">5</text>
<text x="247.9" y="55.9">26</text>
<text x="247.9" y="58.4">27</text>
<text x="219.2" y="61">6</text>
<text x="219.2" y="63.5">7</text>
<text x="247.9" y="61">28</text>
<text x="247.9" y="63.5">29</text>
<text x="40.9" y="69.3" transform="rotate(-90 40.9 69.3)">3</text>
<text x="42.1" y="66">5</text>
<text x="53.5" y="66">4</text>
<text x="104.4" y="69.3" transform="rotate(-90 104.4 69.3)">3</text>
<text x="105.6" y="66">7</text>
<text x="117" y="66">6</text>
<text x="164.1" y="69.3" transform="rotate(-90 164.1 69.3)">3</text>
<text x="165.2" y="66">3</text>
<text x="176.7" y="66">2</text>
<text x="218.7" y="71.1">10</text>
<text x="219.2" y="66">8</text>
<text x="219.2" y="68.6">9</text>
<text x="247.9" y="66">30</text>
<text x="247.9" y="68.6">31</text>
<text x="247.9" y="71.1">32</text>
<text x="34.1" y="74.2">1</text>
<text x="40.9" y="76.9" transform="rotate(-90 40.9 76.9)">2</text>
<text x="97.6" y="74.2">1</text>
<text x="104.4" y="76.9" transform="rotate(-90 104.4 76.9)">2</text>
<text x="157.3" y="74.2">1</text>
<text x="164.1" y="76.9" transform="rotate(-90 164.1 76.9)">2</text>
<text x="218.7" y="73.7">11</text>
<text x="218.7" y="76.2">12</text>
<text x="247.9" y="73.7">33</text>
<text x="247.9" y="76.2">34</text>
<text x="218.7" y="78.7">13</text>
<text x="218.7" y="81.3">14</text>
<text x="218.7" y="83.8">15</text>
<text x="247.9" y="78.7">35</text>
<text x="247.9" y="81.3">36</text>
<text x="247.9" y="83.8">37</text>
<text x="218.7" y="86.4">16</text>
<text x="218.7" y="88.9">17</text>
<text x="247.9" y="86.4">38</text>
<text x="247.9" y="88.9">39</text>
<text x="218.7" y="91.4">18</text>
<text x="218.7" y="94">19</text>
<text x="247.9" y="91.4">40</text>
<text x="247.9" y="94">41</text>
<text x="218.7" y="96.5">20</text>
<text x="218.7" y="99.1">21</text>
<text x="218.7" y="101.6">22</text>
<text x="247.9" y="96.5">42</text>
<text x="247.9" y="99.1">43</text>
<text x="247.9" y="101.6">44</text>
<text x="40.9" y="106.2" transform="rotate(-90 40.9 106.2)">3</text>
<text x="41.6" y="102.9">11</text>
<text x="53" y="102.9">12</text>
<text x="104.4" y="107.4" transform="rotate(-90 104.4 107.4)">3</text>
<text x="105.6" y="104.1">9</text>
<text x="116.5" y="104.1">10</text>
<text x="164.1" y="107.4" transform="rotate(-90 164.1 107.4)">3</text>
<text x="164.8" y="104.1">14</text>
<text x="176.2" y="104.1">15</text>
<text x="34.1" y="111">1</text>
<text x="40.9" y="113.8" transform="rotate(-90 40.9 113.8)">2</text>
<text x="97.6" y="112.3">1</text>
<text x="157.3" y="112.3">1</text>
<text x="104.4" y="115" transform="rotate(-90 104.4 115)">2</text>
<text x="164.1" y="115" transform="rotate(-90 164.1 115)">2</text>
<text x="205.9" y="119.4">3</text>
<text x="217.3" y="119.4">2</text>
<text x="244.6" y="116.8">1</text>
<text x="264.9" y="119.4">8</text>
<text x="244.1" y="121.9">16</text>
<text x="205.9" y="133.3">5</text>
<text x="217.3" y="133.3">4</text>
<text x="244.6" y="134.6">1</text>
<text x="264.9" y="137.2">8</text>
<text x="40.9" y="141.7" transform="rotate(-90 40.9 141.7)">3</text>
<text x="42.1" y="138.4">9</text>
<text x="53" y="138.4">10</text>
<text x="104.4" y="143" transform="rotate(-90 104.4 143)">3</text>
<text x="105.1" y="139.7">11</text>
<text x="116.5" y="139.7">12</text>
<text x="164.1" y="143" transform="rotate(-90 164.1 143)">3</text>
<text x="165.2" y="139.7">7</text>
<text x="176.7" y="139.7">6</text>
<text x="244.1" y="139.7">16</text>
<text x="34.1" y="146.6">1</text>
<text x="40.9" y="149.3" transform="rotate(-90 40.9 149.3)">2</text>
<text x="97.6" y="147.8">1</text>
<text x="157.3" y="147.8">1</text>
<text x="205.9" y="147.3">7</text>
<text x="217.3" y="147.3">6</text>
<text x="104.4" y="150.6" transform="rotate(-90 104.4 150.6)">2</text>
<text x="164.1" y="150.6" transform="rotate(-90 164.1 150.6)">2</text>
<text x="244.6" y="152.4">1</text>
<text x="264.9" y="154.9">8</text>
<text x="244.1" y="157.5">16</text>
<text x="41.6" y="174">14</text>
<text x="53" y="174">15</text>
<text x="92.9" y="174">3</text>
<text x="104.3" y="174">2</text>
<text x="40.9" y="177.3" transform="rotate(-90 40.9 177.3)">3</text>
<text x="91.7" y="177.3" transform="rotate(-90 91.7 177.3)">3</text>
<text x="143.8" y="178.5" transform="rotate(-90 143.8 178.5)">3</text>
<text x="144.9" y="175.3">5</text>
<text x="156.4" y="175.3">4</text>
<text x="34.1" y="182.1">1</text>
<text x="40.9" y="184.9" transform="rotate(-90 40.9 184.9)">2</text>
<text x="84.9" y="182.1">1</text>
<text x="91.7" y="184.9" transform="rotate(-90 91.7 184.9)">2</text>
<text x="137" y="183.4">1</text>
<text x="143.8" y="186.2" transform="rotate(-90 143.8 186.2)">2</text>
</g>
</svg>
